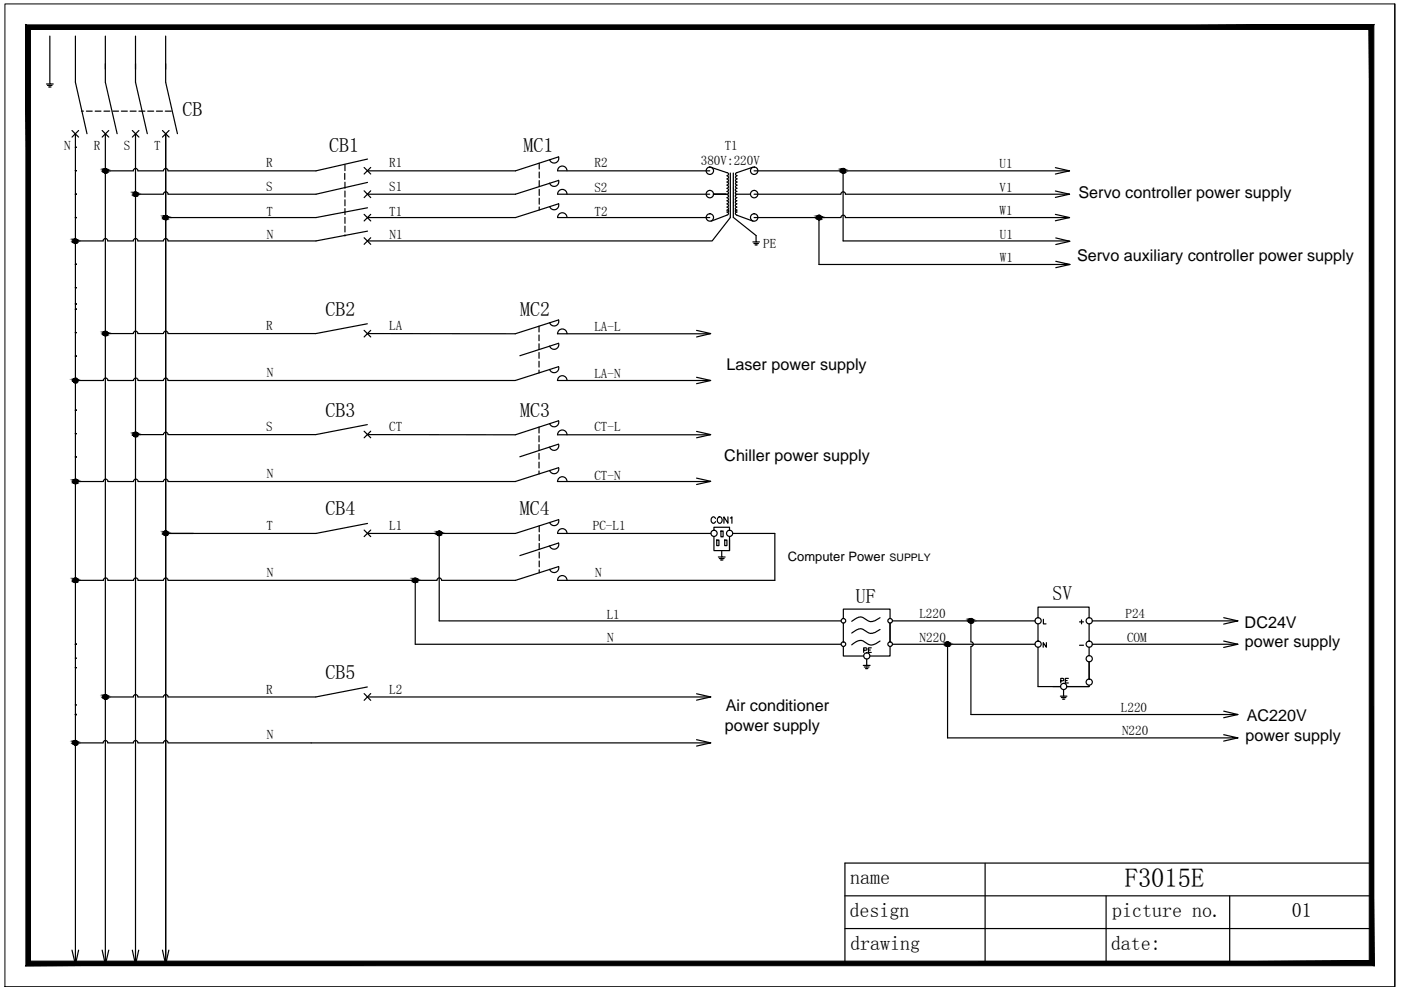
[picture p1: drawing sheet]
<svg xmlns="http://www.w3.org/2000/svg" width="297mm" height="210mm" viewBox="0 0 297 210" stroke-linecap="round" stroke-linejoin="round" font-family="sans-serif">
<!-- layer: 0 -->
<path d="M1 .8h294.7v208.4h-294.7z" fill="none" stroke="#000" stroke-width=".21"/>
<!-- layer: TEL_TITLE -->
<path d="M295.7 .8v208.4" fill="none" stroke="#000" stroke-width=".25"/>
<path d="M6.5 203.8l-1 1 284.8-1zM5.5 204.8l284.8-1 1 1zM290.3 6.3v197.5l1 1zM290.3 6.3l1-1v199.5zM6.5 6.3h283.8l1-1zM5.5 5.3h285.8l-284.8 1zM5.5 5.3l1 198.5v-197.5zM5.5 5.3l1 198.5-1 1z" fill="#000" stroke="#000" stroke-width=".21"/>
<!-- layer: 0 -->
<g fill="none" stroke="#000" stroke-width=".25">
<path d="M9.8 17.8h.8M10.1 18.1h.9M10.3 18.4h.5M10.6 7.6v10.2h.7M16 7.6v9.8l2.4 10.9M22.3 7.6v9.8l2.5 10.9M28.7 7.6v9.8l2.5 10.9M35.1 7.6v9.8l2.5 10.9M15.3 27.7l1.4 1.4M16 31.2h.1M16 36.2h.1M16 28.3v176.2"/>
<path d="M16.7 27.7l-1.4 1.4M17.3 23.6h.4M18.3 23.6h1.2M20.2 23.6h1.2M21.7 27.7l1.4 1.4M22 23.6h1.3M22.3 36.2h6a.49 .49 0 0 1 .5-.5 .49 .49 0 0 1 .4 .5h5.4M22.3 28.3v176.2M23.1 27.7l-1.4 1.4M23.9 23.6h1.2M25.7 23.6h1.3M27.6 23.6h1.3"/>
<path d="M28.1 27.7l1.3 1.4M28.7 28.3v176.2M29.4 23.6h1.3M29.4 27.7l-1.3 1.4M31.3 23.6h1.3M33.2 23.6h1.2M34.4 27.7l1.4 1.4M35 23.6h1.3M35.8 27.7l-1.4 1.4M73.1 36.8v1.2M73.1 35v1.2M73.1 38.6v1.3"/>
<path d="M77.2 35.5l1.4 1.4M77.9 33.7l-10.9 2.5h-31.4a.49 .49 0 0 0-.5-.5 .49 .49 0 0 0-.4 .5M77.9 38.7l-10.9 2.5h-31.4M78.6 35.5l-1.4 1.4M114.3 34.6v1.2M114.3 36.5v1.2M114.3 38.3v1.3M118.4 38.2a.99 .99 0 0 1-.6 1.3 .99 .99 0 0 1-1.3-.7M118.4 33.3a.99 .99 0 0 1-.6 1.2 .99 .99 0 0 1-1.3-.6M118.4 33.3l-9.1 2.9h-31.4M118.4 38.3l-9.1 2.9h-31.4M120.2 36.2a.99 .99 0 0 0-1-1 .99 .99 0 0 0-1 1h32.3"/>
<path d="M150.7 35.5l3.4 1.1a.32 .32 0 0 1 .4 .3 .32 .32 0 0 1-.4 .3l.3 .2a.32 .32 0 0 1-.3 .5M154.1 38a.32 .32 0 0 1 .4 .3 .32 .32 0 0 1-.4 .3 .32 .32 0 0 1 .4 .3 .32 .32 0 0 1-.4 .3M154.1 39.3a.32 .32 0 0 1 .4 .3 .32 .32 0 0 1-.4 .3M154.1 39.9a.32 .32 0 0 1 .4 .4 .32 .32 0 0 1-.4 .3 .32 .32 0 0 1 .4 .3 .32 .32 0 0 1-.4 .3l.3 .2a.32 .32 0 0 1-.3 .5M154.8 36.7v9.4l-3.8 5h-73.1M155.5 36.7v9.4l4.8 3.8v1.4h.7M156.2 39.9a.32 .32 0 0 0-.3 .4 .32 .32 0 0 0 .3 .3 .32 .32 0 0 0-.3 .3 .32 .32 0 0 0 .3 .3l-.3 .2a.32 .32 0 0 0 .3 .5M156.3 38a.32 .32 0 0 0-.4 .3 .32 .32 0 0 0 .4 .3 .32 .32 0 0 0-.4 .3 .32 .32 0 0 0 .4 .3M156.3 39.3a.32 .32 0 0 0-.4 .3 .32 .32 0 0 0 .4 .3M159.6 35.5l-3.3 1.1a.32 .32 0 0 0-.4 .3 .32 .32 0 0 0 .4 .3l-.3 .2a.32 .32 0 0 0 .3 .5M159.9 36.2h66.9M178.8 36.2v14.9h47.8"/>
<path d="M223.8 35.5l3 .7-3 .7M16 41.2h.1M16 46.1h.1M16 51.1h.1M16 56h.1M16 51.1h5.9M22.8 51.1a.49 .49 0 0 0-.4-.5 .49 .49 0 0 0-.5 .5M22.8 51.1h5.5M28.7 41.2h5.9M29.2 51.1h5.4M29.2 51.1a.49 .49 0 0 0-.4-.5 .49 .49 0 0 0-.5 .5M35.6 41.2a.49 .49 0 0 0-.5-.5 .49 .49 0 0 0-.4 .5"/>
<path d="M35.6 51.1a.49 .49 0 0 0-.5-.5 .49 .49 0 0 0-.4 .5M73.1 40.5v1.3M73.1 42.4v1.2M73.1 44.2v1.3M73.1 46.1v1.3M73.1 47.9v1.3M73.1 49.8v.2M77.2 40.5l1.4 1.4M77.2 45.5l1.4 1.3M77.2 50.4l1.4 1.4M77.9 44.1l-10.9 2h-31.9M77.9 49l-10.9 2.1h-31.4"/>
<path d="M78.6 40.5l-1.4 1.4M78.6 45.5l-1.4 1.3M78.6 50.4l-1.4 1.4M114.3 40.2v1.2M114.3 42v1.3M114.3 43.9v.6M116.5 43.8a.99 .99 0 0 0 1.3 .6 .99 .99 0 0 0 .6-1.2l-9.1 2.9h-31.4M118.2 41.2h32.3M120.2 41.2a.99 .99 0 0 0-1-1 .99 .99 0 0 0-1 1M120.2 46.1a.99 .99 0 0 0-1-1 .99 .99 0 0 0-1 1h32.3M153.9 41.2h-2.7h3.1M154.1 45.6l-3.3 1.3"/>
<path d="M154.1 41.9a.32 .32 0 0 1 .4 .4 .32 .32 0 0 1-.4 .3 .32 .32 0 0 1 .4 .3 .32 .32 0 0 1-.4 .3M154.1 43.3a.32 .32 0 0 1 .4 .3 .32 .32 0 0 1-.4 .3M154.1 43.9a.32 .32 0 0 1 .4 .3 .32 .32 0 0 1-.4 .4h.3l.1 .2-.1 .1h-.3a.32 .32 0 0 1 .4 .4 .32 .32 0 0 1-.4 .3M156 41.2h3.1M156.2 45.6l3.5 1.3M156.2 41.9a.32 .32 0 0 0-.3 .4 .32 .32 0 0 0 .3 .3 .32 .32 0 0 0-.3 .3 .32 .32 0 0 0 .3 .3M156.2 43.3a.32 .32 0 0 0-.3 .3 .32 .32 0 0 0 .3 .3M156.2 43.9a.32 .32 0 0 0-.3 .3 .32 .32 0 0 0 .3 .4M156.2 44.9a.32 .32 0 0 0-.3 .4 .32 .32 0 0 0 .3 .3M156.3 44.6l-.2-.1-.2 .3 .2 .2 .2-.1M159.6 51.3h.7M159.8 51.6h1"/>
<path d="M159.9 46.1h18.4M159.9 41.2h18.4M160.1 51.9h.5M173.6 46.1v10h53.3l-3.1-.7M179.2 41.2h47.6M179.2 46.1h47.6M179.3 41.2a.49 .49 0 0 0-.5-.5 .49 .49 0 0 0-.5 .5M179.3 46.1a.49 .49 0 0 0-.5-.5 .49 .49 0 0 0-.5 .5M223.8 40.5l3 .7-3 .7M223.8 45.5l3 .6-3 .7M223.8 50.4l3.1 .8-3.1 .6M226.9 56.1l-3.1 .7"/>
<path d="M16 61h.1M16 64.5h.1M16 65.6h.1M16 70.5h.1M16 75.5h.1M22.3 70.7h6a.49 .49 0 0 1 .5-.5 .49 .49 0 0 1 .4 .5h5.4M77.2 70l1.4 1.4M77.9 68.7l-10.9 2h-31.4a.49 .49 0 0 0-.5-.5 .49 .49 0 0 0-.4 .5M78.6 70l-1.4 1.4M114.3 69.2v1.2M114.3 71v1.2M114.3 72.9v1.2"/>
<path d="M114.3 74.7v1.3M114.3 76.6v1.2M114.3 78.5v.6M116.5 73.4a.99 .99 0 0 0 1.3 .6 .99 .99 0 0 0 .6-1.2l-8.2 2.6M118.4 77.8l-9.2 2.9h-73.6a.49 .49 0 0 0-.5-.5 .49 .49 0 0 0-.4 .5M118.4 67.8l-9.2 3-31.3-.1M118.4 67.8a.99 .99 0 0 1-.6 1.3 .99 .99 0 0 1-1.3-.7M118.4 77.7a.99 .99 0 0 1-.6 1.3 .99 .99 0 0 1-1.3-.7M120.2 70.7a.99 .99 0 0 0-1-.9 .99 .99 0 0 0-1 .9l32.4 .1M147.7 70l3 .7-3 .7M147.7 80l3 .7-3 .7M16 87h.1"/>
<path d="M16 91.9h.1M16 96.9h.1M16 80.5h.1M16.5 80.7h5.4a.49 .49 0 0 1 .5-.5 .49 .49 0 0 1 .5 .5h5.4a.49 .49 0 0 1 .5-.5 .49 .49 0 0 1 .5 .5h5.3M28.3 92.1a.49 .49 0 0 1 .5-.5 .49 .49 0 0 1 .4 .5h5.4M77.2 91.4l1.4 1.4M77.9 90l-10.9 2.1h-31.4a.49 .49 0 0 0-.5-.5 .49 .49 0 0 0-.4 .5M78.6 91.4l-1.4 1.4M114.3 90.5v1.3M114.3 92.4v1.3M114.3 94.3v1.2M114.3 96.1v1.3"/>
<path d="M114.3 98v1.2M114.3 99.9v.6M116.5 94.8a.99 .99 0 0 0 1.3 .6 .99 .99 0 0 0 .6-1.2l-8.2 2.6M116.5 89.8a.99 .99 0 0 0 1.3 .6 .99 .99 0 0 0 .6-1.2l-9.2 3-31.3-.1M118.4 99.2l-9.2 2.9h-73.6a.49 .49 0 0 0-.5-.5 .49 .49 0 0 0-.4 .5M118.4 99.1a.99 .99 0 0 1-.6 1.3 .99 .99 0 0 1-1.3-.6M120.2 92.2a.99 .99 0 0 0-1-1 .99 .99 0 0 0-1 1h32.4M120.2 80.7a.99 .99 0 0 0-1-1 .99 .99 0 0 0-1 1h32.4M147.7 91.5l3 .6-3 .7M16 101.8h.1M16.5 102.1h5.4a.49 .49 0 0 1 .5-.5 .49 .49 0 0 1 .5 .5h5.4a.49 .49 0 0 1 .5-.5 .49 .49 0 0 1 .5 .5h5.3M35.6 113.1a.49 .49 0 0 0-.5-.5 .49 .49 0 0 0-.4 .5"/>
<path d="M77.2 112.4l1.4 1.4M77.9 111l-10.9 2.1h-31.4M78.6 112.4l-1.4 1.4M93.1 113.1v18.5h85.2M114.3 111.5v1.3M114.3 113.4v1.2M114.3 115.2v1.2M114.3 117.1v1.2M114.3 118.9v1.3M116.5 115.8a.99 .99 0 0 0 1.3 .6 .99 .99 0 0 0 .6-1.3l-8.2 2.7M118.2 113.1h32.5M118.4 110.2a.99 .99 0 0 1-.6 1.2 .99 .99 0 0 1-1.3-.6"/>
<path d="M118.4 110.2l-9.1 2.9h-31.4M120.2 102.1a.99 .99 0 0 0-1-1 .99 .99 0 0 0-1 1h32.4M120.2 113.1a.99 .99 0 0 0-1-1 .99 .99 0 0 0-1 1M147.7 101.4l3 .7-3 .6M151.4 113.8v2.9h3.3v-2.9M151.4 112.5v-.7h3.3v.7M152 114.5h.4v1.2h-.4zM152.3 118.1h.7M152.5 118.4h1M152.8 118.7h.5M152.9 112.6h.4v1.2h-.4zM153 116.7v1.4h.7"/>
<path d="M153.7 114.5h.4v1.2h-.4zM154.7 114.4v2.3M155.3 113.1h9v9.9h-46.1a.99 .99 0 0 1 1-1 .99 .99 0 0 1 1 1M16 139.6h.1M16 136.6h.1M16.5 123h5.4a.49 .49 0 0 1 .5-.5 .49 .49 0 0 1 .5 .5h5.4a.49 .49 0 0 1 .5-.5 .49 .49 0 0 1 .5 .5h5.3M35.6 123a.49 .49 0 0 0-.5-.5 .49 .49 0 0 0-.4 .5M35.7 123h56.9M88 123v13.6h90.3M114.3 120.8v.6M116.5 120.7a.99 .99 0 0 0 1.3 .7 .99 .99 0 0 0 .6-1.3l-9.1 2.9h-15.7a.49 .49 0 0 0-.5-.5 .49 .49 0 0 0-.4 .5M178.8 131.1v-2h9.9v2"/>
<path d="M178.8 137.1v2h4.3M178.8 132.1v4M183.8 139.7v1.4h.7M186.6 131a2.63 2.63 0 0 1-2.5 .6 2.55 2.55 0 0 0-2-.8l-1.5 .9M186.6 133.5a2.63 2.63 0 0 1-2.5 .6 2.55 2.55 0 0 0-2-.8l-1.5 .9M186.6 135.9a2.38 2.38 0 0 1-2.5 .7 2.31 2.31 0 0 0-2-.8l-1.5 .9M188.7 137.1v2h-4.3M188.7 132.1v4M189.2 131.6h30.2M189.2 136.6h30.2M200.9 136.6v19.8h61.6l-3.1-.6M205.9 131.6v4.5a.49 .49 0 0 1 .5 .5 .49 .49 0 0 1-.5 .5"/>
<path d="M205.9 137.1v14.4h56.6M220.1 131v-2.3h10.8v2.3M220.1 137.2v8.4h4.8M220.1 132.3v3.7M230.9 132.3v3.7M230.9 137.2v1.8M231.6 131.6h30.9M231.6 136.6h30.9M259.4 131l3.1 .6-3.1 .7M259.4 135.9l3.1 .7-3.1 .7M16 149.5h.1M16 141.5h.1"/>
<path d="M16 151.5h.1M16.5 157.5h5.4M22.3 147.8h6M22.8 157.5a.49 .49 0 0 0-.4-.5 .49 .49 0 0 0-.5 .5M22.8 157.5h5.5M29.2 157.5h5.4M29.2 147.8h5.4M29.2 157.5a.49 .49 0 0 0-.4-.5 .49 .49 0 0 0-.5 .5M29.2 147.8a.49 .49 0 0 0-.4-.5 .49 .49 0 0 0-.5 .5M35.6 157.5a.49 .49 0 0 0-.5-.5 .49 .49 0 0 0-.4 .5M35.6 147.8a.49 .49 0 0 0-.5-.5 .49 .49 0 0 0-.4 .5M35.6 157.5h115.1"/>
<path d="M77.2 147.1l1.4 1.4M77.9 145.7l-10.9 2.1h-31.4M77.9 147.8h72.8M78.6 147.1l-1.4 1.4M147.7 147.1l3 .7-3 .6M147.7 156.8l3 .7-3 .7M183 141.1h.8M183.2 141.4h1.1M183.5 141.8h.5M224.8 147.6h.7M225 147.9h1M225.3 148.2h.4"/>
<path d="M225.5 146.2v1.4h.7M230.9 145.3v.3h-4.7h4.7M230.9 140.3v3.7M259.4 150.8l3.1 .7-3.1 .7M262.5 156.4l-3.1 .7M179.1 189.9h111.2M179.1 196.9h111.2M208.9 183v20.9M234.5 190v13.9M260.7 190v13.9M290.3 183h-111.2v20.8M15.3 201.5l.7 3 .7-3"/>
<path d="M21.7 201.5l.6 3 .8-3M28.1 201.5l.6 3 .7-3M34.4 201.5l.7 3 .7-3M35.1 204.5v-176.2v176.2"/>
<circle cx="150.5" cy="36.2" r=".78"/>
<circle cx="159.9" cy="36.2" r=".78"/>
<circle cx="178.8" cy="36.2" r=".49"/>
<circle cx="150.5" cy="46.1" r=".78"/>
<circle cx="150.5" cy="41.2" r=".78"/>
<circle cx="159.9" cy="41.2" r=".78"/>
<circle cx="159.9" cy="46.1" r=".78"/>
<circle cx="173.7" cy="46.1" r=".49"/>
<circle cx="22.4" cy="70.7" r=".49"/>
<circle cx="16.1" cy="80.7" r=".49"/>
<circle cx="28.8" cy="92.1" r=".49"/>
<circle cx="16.1" cy="102.1" r=".49"/>
<circle cx="35.1" cy="113.1" r=".49"/>
<circle cx="93.1" cy="113.1" r=".49"/>
<circle cx="151.4" cy="113.1" r=".66"/>
<circle cx="154.7" cy="113.1" r=".66"/>
<circle cx="16.1" cy="123" r=".49"/>
<circle cx="178.8" cy="131.6" r=".49"/>
<circle cx="178.8" cy="136.6" r=".49"/>
<circle cx="183.8" cy="139.1" r=".66"/>
<circle cx="188.7" cy="131.6" r=".49"/>
<circle cx="188.7" cy="136.6" r=".49"/>
<circle cx="200.9" cy="136.6" r=".49"/>
<circle cx="205.9" cy="131.6" r=".49"/>
<circle cx="220.1" cy="136.6" r=".66"/>
<circle cx="220.1" cy="131.6" r=".66"/>
<circle cx="230.9" cy="136.6" r=".66"/>
<circle cx="230.9" cy="139.7" r=".66"/>
<circle cx="230.9" cy="131.6" r=".66"/>
<circle cx="16" cy="157.5" r=".49"/>
<circle cx="22.4" cy="147.8" r=".49"/>
<circle cx="225.5" cy="145.5" r=".66"/>
<circle cx="230.9" cy="144.6" r=".66"/>
</g>
<g fill="#000" stroke="#000" stroke-width=".21">
<path d="M22.1 35.8h.5zM178.5 35.8h.5zM15.7 50.7h.5zM28.5 40.8h.5zM34.9 45.7h.5zM173.4 45.7h.5zM22.1 70.3h.5zM15.7 80.2h.5zM28.5 91.7h.5zM15.7 101.7h.5zM34.9 112.7h.5zM92.9 112.7h.4z"/>
<path d="M15.7 122.6h.5zM87.8 122.6h.5zM200.6 136.2h.6zM205.6 131.2h.5zM15.7 157.1h.5zM22.1 147.3h.5z"/>
<path d="M21.9 36v.2h.9zM21.9 36h.9v.2z"/>
<path d="M21.9 36h.9l-.7-.2zM22.1 35.8h.5l.2 .2z"/>
<path d="M21.9 36.2v.3h.4zM21.9 36.2h.4v.3z"/>
<path d="M22.1 36.6l.2 .1zM22.3 36.6h.3z"/>
<path d="M21.9 36.5l.4 .1zM21.9 36.5h.4v.1z"/>
<path d="M22.3 36.2v.3h.5zM22.3 36.2h.5v.3z"/>
<path d="M22.3 36.5v.1h.3zM22.3 36.5h.5l-.2 .1z"/>
<path d="M178.3 36v.2h.9zM178.3 36h.9v.2z"/>
<path d="M178.3 36h.9l-.7-.2zM178.5 35.8h.5l.2 .2z"/>
<path d="M178.3 36.2v.3h.5zM178.3 36.2h.5v.3z"/>
<path d="M178.5 36.6l.3 .1zM178.8 36.6h.2z"/>
<path d="M178.3 36.5l.5 .1zM178.3 36.5h.5v.1z"/>
<path d="M178.8 36.2v.3h.4zM178.8 36.2h.4v.3z"/>
<path d="M178.8 36.5v.1h.2zM178.8 36.5h.4l-.2 .1z"/>
<path d="M15.5 50.9v.2h1zM15.5 50.9h.9l.1 .2z"/>
<path d="M15.5 50.9h.9l-.7-.2zM15.7 50.7h.5l.2 .2z"/>
<path d="M15.5 51.1v.3h.5zM15.5 51.1h.5v.3z"/>
<path d="M15.7 51.5l.3 .1zM16 51.5h.2z"/>
<path d="M15.5 51.4l.5 .1zM15.5 51.4h.5v.1z"/>
<path d="M16 51.1v.3h.4zM16 51.1h.5l-.1 .3z"/>
<path d="M16 51.4v.1h.2zM16 51.4h.4l-.2 .1z"/>
<path d="M28.3 40.9v.3h.9zM28.3 40.9h.9v.3z"/>
<path d="M28.3 40.9h.9l-.7-.1zM28.5 40.8h.5l.2 .1z"/>
<path d="M28.3 41.2v.2h.4zM28.3 41.2h.4v.2z"/>
<path d="M28.5 41.6l.2 .1zM28.7 41.6h.3z"/>
<path d="M28.3 41.4l.4 .2zM28.3 41.4h.4v.2z"/>
<path d="M28.7 41.2v.2h.5zM28.7 41.2h.5v.2z"/>
<path d="M28.7 41.4v.2h.3zM28.7 41.4h.5l-.2 .2z"/>
<path d="M34.7 45.9l-.1 .2h1zM34.7 45.9h.8l.1 .2z"/>
<path d="M34.7 45.9h.8l-.6-.2zM34.9 45.7h.5l.1 .2z"/>
<path d="M34.6 46.1l.1 .3h.4zM34.6 46.1h.5v.3z"/>
<path d="M34.9 46.6h.2zM35.1 46.6h.3z"/>
<path d="M34.7 46.4l.4 .2zM34.7 46.4h.4v.2z"/>
<path d="M35.1 46.1v.3h.4zM35.1 46.1h.5l-.1 .3z"/>
<path d="M35.1 46.4v.2h.3zM35.1 46.4h.4l-.1 .2z"/>
<path d="M173.2 45.9v.2h.9zM173.2 45.9h.9v.2z"/>
<path d="M173.2 45.9h.9l-.7-.2zM173.4 45.7h.5l.2 .2z"/>
<path d="M173.2 46.1v.3h.4zM173.2 46.1h.4v.3z"/>
<path d="M173.4 46.6h.2zM173.6 46.6h.3z"/>
<path d="M173.2 46.4l.4 .2zM173.2 46.4h.4v.2z"/>
<path d="M173.6 46.1v.3h.5zM173.6 46.1h.5v.3z"/>
<path d="M173.6 46.4v.2h.3zM173.6 46.4h.5l-.2 .2z"/>
<path d="M21.9 70.5v.2h.9zM21.9 70.5h.9v.2z"/>
<path d="M21.9 70.5h.9l-.7-.2zM22.1 70.3h.5l.2 .2z"/>
<path d="M21.9 70.7v.3h.4zM21.9 70.7h.4v.3z"/>
<path d="M22.1 71.1l.2 .1zM22.3 71.1h.3z"/>
<path d="M21.9 71l.4 .1zM21.9 71h.4v.1z"/>
<path d="M22.3 70.7v.3h.5zM22.3 70.7h.5v.3z"/>
<path d="M22.3 71v.1h.3zM22.3 71h.5l-.2 .1z"/>
<path d="M15.6 80.5l-.1 .2h1zM15.6 80.5h.8l.1 .2z"/>
<path d="M15.7 80.2l-.1 .3h.8zM15.7 80.2h.5l.2 .3z"/>
<path d="M15.5 80.7l.1 .2h.4zM15.5 80.7h.5v.2z"/>
<path d="M15.7 81.1l.3 .1zM16 81.1h.2z"/>
<path d="M15.6 80.9l.1 .2h.3zM15.6 80.9h.4v.2z"/>
<path d="M16 80.7v.2h.4zM16 80.7h.5l-.1 .2z"/>
<path d="M16 80.9v.2h.2zM16 80.9h.4l-.2 .2z"/>
<path d="M28.3 91.9v.2h.9zM28.3 91.9h.9v.2z"/>
<path d="M28.3 91.9h.9l-.7-.2zM28.5 91.7h.5l.2 .2z"/>
<path d="M28.3 92.1v.3h.4zM28.3 92.1h.4v.3z"/>
<path d="M28.5 92.6h.2zM28.7 92.6h.3z"/>
<path d="M28.3 92.4l.4 .2zM28.3 92.4h.4v.2z"/>
<path d="M28.7 92.1v.3h.5zM28.7 92.1h.5v.3z"/>
<path d="M28.7 92.4v.2h.3zM28.7 92.4h.5l-.2 .2z"/>
<path d="M15.6 101.8l-.1 .3h1zM15.6 101.8h.8l.1 .3z"/>
<path d="M15.6 101.8h.8l-.7-.1zM15.7 101.7h.5l.2 .1z"/>
<path d="M15.5 102.1l.1 .2h.4zM15.5 102.1h.5v.2z"/>
<path d="M15.7 102.5l.3 .1zM16 102.5h.2z"/>
<path d="M15.6 102.3l.4 .2zM15.6 102.3h.4v.2z"/>
<path d="M16 102.1v.2h.4zM16 102.1h.5l-.1 .2z"/>
<path d="M16 102.3v.2h.2zM16 102.3h.4l-.2 .2z"/>
<path d="M34.7 112.8l-.1 .3h1zM34.7 112.8h.8l.1 .3z"/>
<path d="M34.7 112.8h.8l-.6-.1zM34.9 112.7h.5l.1 .1z"/>
<path d="M34.6 113.1l.1 .3h.4zM34.6 113.1h.5v.3z"/>
<path d="M34.9 113.5l.2 .1zM35.1 113.5h.3z"/>
<path d="M34.7 113.4l.4 .1zM34.7 113.4h.4v.1z"/>
<path d="M35.1 113.1v.3h.4zM35.1 113.1h.5l-.1 .3z"/>
<path d="M35.1 113.4v.1h.3zM35.1 113.4h.4l-.1 .1z"/>
<path d="M92.7 112.8l-.1 .3h1zM92.7 112.8h.8l.1 .3z"/>
<path d="M92.7 112.8h.8l-.6-.1zM92.9 112.7h.4l.2 .1z"/>
<path d="M92.6 113.1l.1 .3h.4zM92.6 113.1h.5v.3z"/>
<path d="M92.9 113.5l.2 .1zM93.1 113.5h.2z"/>
<path d="M92.7 113.4l.4 .1zM92.7 113.4h.4v.1z"/>
<path d="M93.1 113.1v.3h.4zM93.1 113.1h.5l-.1 .3z"/>
<path d="M93.1 113.4v.1h.2zM93.1 113.4h.4l-.2 .1z"/>
<path d="M15.6 122.8l-.1 .2h1zM15.6 122.8h.8l.1 .2z"/>
<path d="M15.6 122.8h.8l-.7-.2zM15.7 122.6h.5l.2 .2z"/>
<path d="M15.5 123l.1 .3h.4zM15.5 123h.5v.3z"/>
<path d="M15.7 123.5l.3 .1zM16 123.5h.2z"/>
<path d="M15.6 123.3l.4 .2zM15.6 123.3h.4v.2z"/>
<path d="M16 123v.3h.4zM16 123h.5l-.1 .3z"/>
<path d="M16 123.3v.2h.2zM16 123.3h.4l-.2 .2z"/>
<path d="M87.6 122.8l-.1 .2h1zM87.6 122.8h.9v.2z"/>
<path d="M87.6 122.8h.9l-.7-.2zM87.8 122.6h.5l.2 .2z"/>
<path d="M87.5 123l.1 .3h.4zM87.5 123h.5v.3z"/>
<path d="M87.8 123.5l.2 .1zM88 123.5h.3z"/>
<path d="M87.6 123.3l.4 .2zM87.6 123.3h.4v.2z"/>
<path d="M88 123v.3h.5zM88 123h.5v.3z"/>
<path d="M88 123.3v.2h.3zM88 123.3h.5l-.2 .2z"/>
<path d="M200.5 136.3l-.1 .3h1zM200.5 136.3h.8l.1 .3z"/>
<path d="M200.5 136.3h.8l-.7-.1zM200.6 136.2h.6l.1 .1z"/>
<path d="M200.4 136.6l.1 .2h.4zM200.4 136.6h.5v.2z"/>
<path d="M200.6 137l.3 .1zM200.9 137h.3z"/>
<path d="M200.5 136.8l.4 .2zM200.5 136.8h.4v.2z"/>
<path d="M200.9 136.6v.2h.4zM200.9 136.6h.5l-.1 .2z"/>
<path d="M200.9 136.8v.2h.3zM200.9 136.8h.4l-.1 .2z"/>
<path d="M205.4 131.4l-.1 .2h1.1zM205.4 131.4h.9l.1 .2z"/>
<path d="M205.4 131.4h.9l-.7-.2zM205.6 131.2h.5l.2 .2z"/>
<path d="M205.3 131.6l.1 .3h.5zM205.3 131.6h.6v.3z"/>
<path d="M205.6 132.1h.3zM205.9 132.1h.2z"/>
<path d="M205.4 131.9l.5 .2zM205.4 131.9h.5v.2z"/>
<path d="M205.9 131.6v.3h.4zM205.9 131.6h.5l-.1 .3z"/>
<path d="M205.9 131.9v.2h.2zM205.9 131.9h.4l-.2 .2z"/>
<path d="M15.5 157.3v.2h1zM15.5 157.3h.9l.1 .2z"/>
<path d="M15.5 157.3h.9l-.7-.2zM15.7 157.1h.5l.2 .2z"/>
<path d="M15.5 157.5v.3h.5zM15.5 157.5h.5v.3z"/>
<path d="M15.7 157.9l.3 .1zM16 157.9h.2z"/>
<path d="M15.5 157.8l.5 .1zM15.5 157.8h.5v.1z"/>
<path d="M16 157.5v.3h.4zM16 157.5h.5l-.1 .3z"/>
<path d="M16 157.8v.1h.2zM16 157.8h.4l-.2 .1z"/>
<path d="M21.9 147.5v.3h.9zM21.9 147.5h.9v.3z"/>
<path d="M21.9 147.5h.9l-.7-.2zM22.1 147.3h.5l.2 .2z"/>
<path d="M21.9 147.8v.2h.4zM21.9 147.8h.4v.2z"/>
<path d="M22.1 148.2l.2 .1zM22.3 148.2h.3z"/>
<path d="M21.9 148l.4 .2zM21.9 148h.4v.2z"/>
<path d="M22.3 147.8v.2h.5zM22.3 147.8h.5v.2z"/>
<path d="M22.3 148v.2h.3zM22.3 148h.5l-.2 .2z"/>
</g>
<!-- layer: TXT1 -->
<g fill="none" stroke="#000" stroke-width=".25">
<path d="M151.7 109.9a.48 .48 0 0 0-.5-.3 .48 .48 0 0 0-.4 .5v.3a.48 .48 0 0 0 .4 .5 .48 .48 0 0 0 .5-.3M152.2 109.8l.3-.2a.64 .64 0 0 1 .6 .7 .64 .64 0 0 1-.8 .6l-.2-.5zM154.3 109.6v1.3l-.8-1.3v1.3M154.8 109.8l.4-.2v1.3M183.1 137.9l.6-.1 .1-.4h-.7v.9M184.1 137.8h.4M184.7 137.4h-.6v.9h.6M221.2 131.3v1h.6M221.9 136.3v.9l-.7-.9v.9M228.9 131.9h.8M228.9 136.8h.8M229.3 131.4v.9"/>
<path d="M224.9 144.3h.6v-.4l-.6-.1v1M225.9 144.3h.4M226.5 143.8h-.6v1h.6"/>
</g>
<text font-size="5.6" x="238.5" y="188.1">F3015E</text>
<g font-size="4.2">
<text x="38.7" y="24.6">CB</text>
<text x="69.8" y="32.2">CB1</text>
<text x="111" y="32.2">MC1</text>
<text x="69" y="66.9">CB2</text>
<text x="110.3" y="66.9">MC2</text>
<text x="69" y="88.3">CB3</text>
<text x="110.3" y="88.3">MC3</text>
<text x="69" y="109.2">CB4</text>
<text x="110.2" y="109.2">MC4</text>
<text x="181.4" y="127.7">UF</text>
<text x="223.2" y="127.3">SV</text>
<text x="69" y="144">CB5</text>
<text x="180.2" y="187.4">name</text>
<text x="180.1" y="194.4">design</text>
<text x="235.8" y="194.3">picture no.</text>
<text x="273.9" y="194.5">01</text>
<text x="180.3" y="201.3">drawing</text>
<text x="235.5" y="201.3">date:</text>
</g>
<g font-size="3.4">
<text x="228.7" y="42.1">Servo controller power supply</text>
<text x="228.4" y="55.4">Servo auxiliary controller power supply</text>
<text x="154" y="78.4">Laser power supply</text>
<text x="153.6" y="97.7">Chiller power supply</text>
<text x="263.9" y="133.1">DC24V</text>
<text x="263.9" y="137.2">power supply</text>
<text x="153.7" y="154.9">power supply</text>
<text x="153.9" y="150.7">Air conditioner</text>
<text x="264.4" y="152.9">AC220V</text>
<text x="264.1" y="157.1">power supply</text>
</g>
<g font-size="2.8">
<text x="13.6" y="31.7">N</text>
<text x="19.9" y="31.7">R</text>
<text x="26.2" y="31.7">S</text>
<text x="32.7" y="31.7">T</text>
<text x="56.5" y="35.5">R</text>
<text x="82.5" y="35.5">R1</text>
<text x="126.1" y="35.5">R2</text>
<text x="148.6" y="35">380V:220V</text>
<text x="153.7" y="31.7">T1</text>
<text x="211.9" y="35.7">U1</text>
<text x="56.5" y="40.6">S</text>
<text x="82.5" y="40.6">S1</text>
<text x="126" y="40.6">S2</text>
<text x="211.9" y="40.7">V1</text>
<text x="56.5" y="45.7">T</text>
<text x="82.5" y="45.7">T1</text>
<text x="126.1" y="45.7">T2</text>
<text x="211.9" y="45.7">W1</text>
<text x="56.5" y="50.7">N</text>
<text x="82.6" y="50.7">N1</text>
<text x="161.8" y="52.5">PE</text>
<text x="212" y="50.7">U1</text>
<text x="212" y="55.6">W1</text>
<text x="56.5" y="70">R</text>
<text x="82.5" y="70">LA</text>
<text x="126" y="70.1">LA-L</text>
<text x="56.5" y="80">N</text>
<text x="126" y="80.2">LA-N</text>
<text x="56.5" y="91.4">S</text>
<text x="82.5" y="91.4">CT</text>
<text x="126" y="91.5">CT-L</text>
<text x="56.5" y="101.4">N</text>
<text x="126" y="101.7">CT-N</text>
<text x="56.5" y="112.4">T</text>
<text x="82.5" y="112.4">L1</text>
<text x="125.7" y="112.4">PC-L1</text>
<text x="167" y="118.9">Computer Power</text>
<text x="56.5" y="122.3">N</text>
<text x="126.2" y="122.3">N</text>
<text x="128.6" y="131.2">L1</text>
<text x="194.9" y="131.1">L220</text>
<text x="238.6" y="131.1">P24</text>
<text x="128.7" y="136.2">N</text>
<text x="195" y="136.1">N220</text>
<text x="239" y="136.1">COM</text>
<text x="56.5" y="147.1">R</text>
<text x="82.5" y="147.1">L2</text>
<text x="237.6" y="151">L220</text>
<text x="237.9" y="155.9">N220</text>
<text x="56.5" y="156.8">N</text>
</g>
<text font-size="2.2" x="188.6" y="118.9">SUPPLY</text>
</svg>
